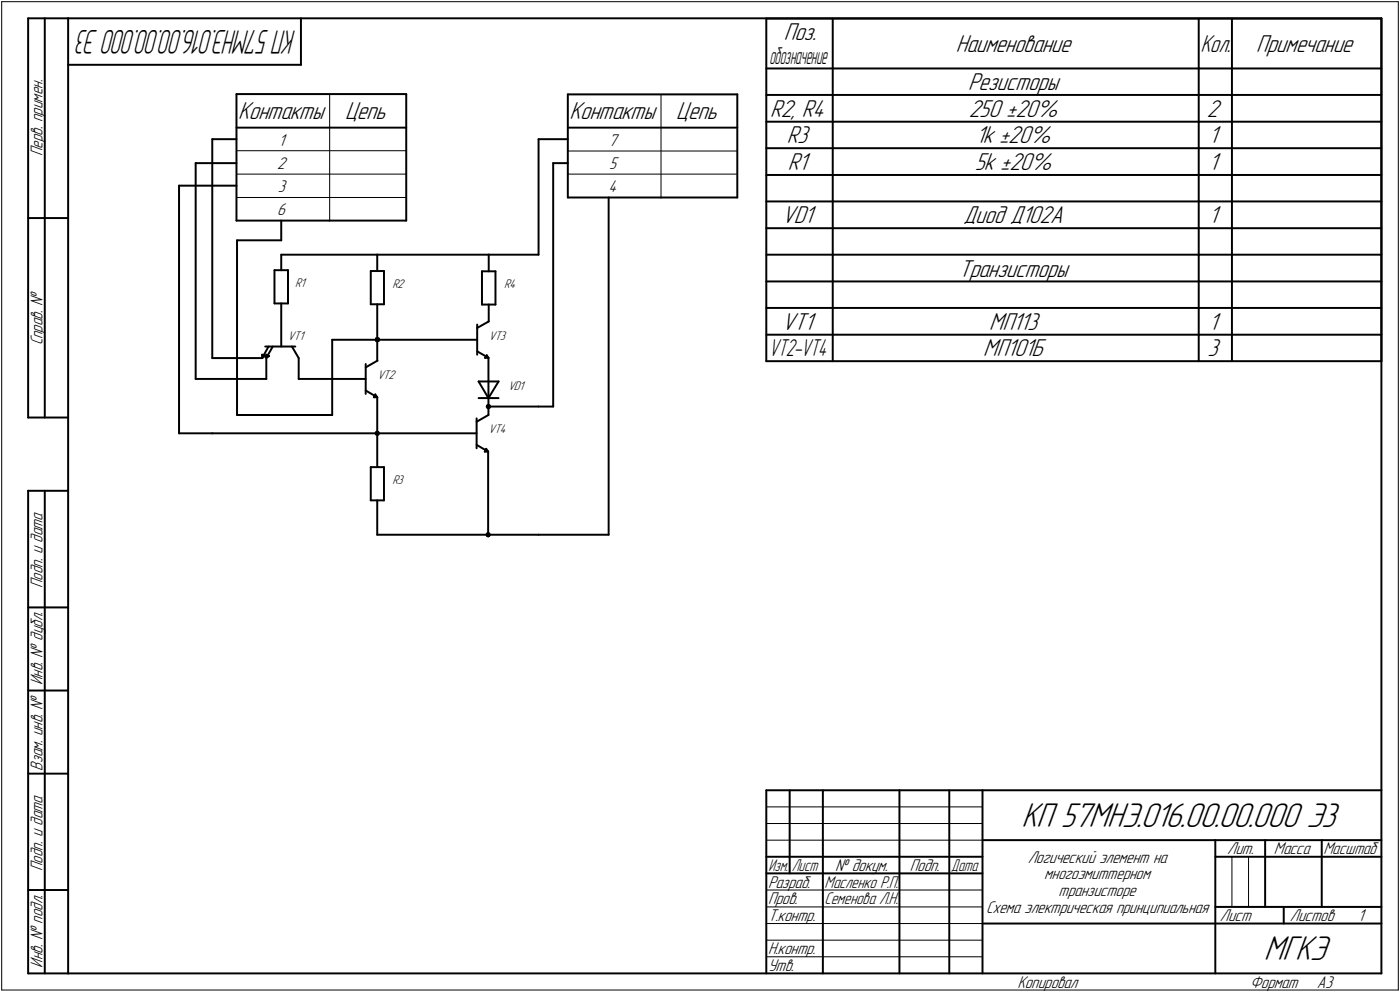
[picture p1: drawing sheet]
<svg xmlns="http://www.w3.org/2000/svg" width="421mm" height="298mm" viewBox="0 0 421 298" stroke-linecap="round" stroke-linejoin="round" font-family="sans-serif">
<g fill="none" stroke="#000" stroke-width=".59">
<path d="M8.5 5.5v120zM8.5 5.5h12zM13.5 5.5v120zM20.5 5.5v287zM20.5 5.5h395zM20.5 19.5h70zM90.5 5.5v14zM230.5 5.6h185zM230.5 5.6v102.9zM250.4 5.6v15zM360.5 5.6v15zM370.5 5.6v15z"/>
<path d="M415.5 5.6v102.9zM415.5 5.5v287zM71.1 28.3h51.1zM71.1 38.4h51.1zM71.1 28.3v38zM122.2 28.3v38zM170.8 28.4h50.9zM170.8 38.4h50.9zM170.8 28.4v31zM221.7 28.4v31zM230.5 20.6h19.9zM230.5 28.5h19.9z"/>
<path d="M230.5 36.6h19.9zM250.4 20.6h110.1zM250.4 28.5h110.1zM250.4 36.6h110.1zM250.4 20.6v7.9zM250.4 28.5v8.1zM250.4 36.6v7.9zM360.5 20.6h10zM360.5 28.5h10zM360.5 36.6h10zM360.5 20.6v7.9zM360.5 28.5v8.1z"/>
<path d="M360.5 36.6v7.9zM370.5 20.6h45zM370.5 28.5h45zM370.5 36.6h45zM370.5 20.6v7.9zM370.5 28.5v8.1zM370.5 36.6v7.9zM53.8 55.8v74.4zM53.8 55.8h17.3zM58.8 49v64.9zM58.8 49h12.3zM63.8 41.8v65.8z"/>
<path d="M63.8 41.8h7.3zM162 41.8v34.7zM162 41.8h8.8zM166.4 49v73.2zM166.4 49h4.4zM170.8 59.4h28zM183 59.4v101.3zM198.8 59.4h22.9zM230.5 44.5h19.9zM230.5 52.6h19.9zM250.4 44.5h110.1zM250.4 52.6h110.1z"/>
<path d="M250.4 44.5v8.1zM250.4 52.6v7.9zM360.5 44.5h10zM360.5 52.6h10zM360.5 44.5v8.1zM360.5 52.6v7.9zM370.5 44.5h45zM370.5 52.6h45zM370.5 44.5v8.1zM370.5 52.6v7.9zM8.5 65.5h12zM71.1 66.3h28z"/>
<path d="M71.3 72.2v52.5zM71.3 72.2h13.3zM84.6 76.5v4.7zM84.6 76.5h28.9zM84.6 66.3v5.9zM99.1 66.3h23.1zM113.5 76.5v4.9zM113.5 76.5h33.5zM147 76.5v5zM147 76.5h15zM230.5 60.5h19.9zM230.5 68.6h19.9z"/>
<path d="M230.5 76.5h19.9zM250.4 60.5h110.1zM250.4 68.6h110.1zM250.4 76.5h110.1zM250.4 60.5v8.1zM250.4 68.6v7.9zM250.4 76.5v8.1zM360.5 60.5h10zM360.5 68.6h10zM360.5 76.5h10zM360.5 60.5v8.1zM360.5 68.6v7.9z"/>
<path d="M360.5 76.5v8.1zM370.5 60.5h45zM370.5 68.6h45zM370.5 76.5h45zM370.5 60.5v8.1zM370.5 68.6v7.9zM370.5 76.5v8.1zM82.5 81.2h4.1zM82.5 91.2h4.1zM82.5 81.2v10zM84.6 91.2v12.9zM86.6 81.2v10z"/>
<path d="M111.5 81.4h4zM111.5 91.4h4zM111.5 81.4v10zM113.5 91.4v17zM115.5 81.4v10zM143.5 97.5v9.1zM143.5 98.6l3.5-2zM144.9 81.5h4.1zM144.9 91.5h4.1zM144.9 81.5v10zM147 91.5v5.1zM149 81.5v10z"/>
<path d="M230.5 84.6h19.9zM230.5 92.5h19.9zM250.4 84.6h110.1zM250.4 92.5h110.1zM250.4 84.6v7.9zM250.4 92.5v8.1zM360.5 84.6h10zM360.5 92.5h10zM360.5 84.6v7.9zM360.5 92.5v8.1zM370.5 84.6h45zM370.5 92.5h45z"/>
<path d="M370.5 84.6v7.9zM370.5 92.5v8.1zM58.8 113.9h21.3zM63.8 107.6h15zM78.8 107.6l.9-.6zM78.8 106.6v1zM78.8 106.6l.9 .4zM79.8 104.1h9zM80.1 107.5l.8-.5zM80.1 106.6v.9zM80.1 106.6l.8 .4zM80.1 107.5v6.4z"/>
<path d="M80.8 104.1l-2 3.5zM82 104.1l-1.9 3.4zM87.8 104.1l2 3.5zM89.8 113.9h20.2zM89.8 107.6v6.3zM99.9 102.1h13.6zM99.9 102.1v11.8zM99.9 113.9v10.8zM110 109.4v9zM110 110.4l3.5-2zM110 117.3l3.5 2.1zM112.4 119.4h1.1z"/>
<path d="M112.9 118.5l.6 .9zM112.9 118.5l-.5 .9zM113 102.1l.1 .3zM113.1 101.7l.4-.1zM113.1 101.7l-.1 .4zM113.1 102.4l.4 .2zM113.5 102.1h30zM113.5 119.4v21zM113.5 101.6l.4 .1zM113.5 102.6l.4-.2zM113.9 101.7l.1 .4zM114 102.1l-.1 .3z"/>
<path d="M143.5 105.6l3.4 1.9zM143.9 114.6h6zM143.9 114.6l3 5zM143.9 119.6h6zM145.9 107.5h1zM146.4 106.8l.5 .7zM146.4 106.8l-.5 .7zM146.9 107.5v12.1zM146.9 119.6v5.1zM149.9 114.6l-3 5zM230.5 108.5h185zM230.5 100.6h19.9z"/>
<path d="M250.4 100.6h110.1zM250.4 100.6v7.9zM360.5 100.6h10zM360.5 100.6v7.9zM370.5 100.6h45zM370.5 100.6v7.9zM8.5 125.5h12zM53.8 130.2h10zM63.8 130.2h49.7zM71.3 124.7h28.6zM112.9 130.2l.2 .4zM113.1 129.9l.4-.2z"/>
<path d="M113.1 129.9l-.2 .3zM113.1 130.6l.4 .1zM113.5 130.2h29.8zM113.5 129.7l.3 .2zM113.5 130.7l.3-.1zM113.8 129.9l.2 .3zM114 130.2l-.2 .4zM143.3 125.7v9zM143.3 126.7l3.6-2zM143.3 133.7l3.5 2zM145.8 135.7h1zM146.2 134.9l.6 .8z"/>
<path d="M146.2 134.9l-.4 .8zM146.4 122.2l.2 .3zM146.6 121.8l.3-.1zM146.6 121.8l-.2 .4zM146.6 122.5l.3 .2zM146.8 135.7v25zM146.9 122.2h15.1zM146.9 121.7l.3 .1zM146.9 122.7l.3-.2zM147.2 121.8l.2 .4zM147.4 122.2l-.2 .3zM162 122.2h4.4z"/>
<path d="M8.5 147.5v145zM8.5 147.5h12zM13.5 147.5v145zM111.5 140.4h4zM111.5 150.4h4zM111.5 140.4v10zM113.5 150.4v10.3zM115.5 140.4v10zM113.5 160.7h33.3zM146.3 160.7l.2 .3zM146.5 160.4l.3-.2zM146.5 160.4l-.2 .3z"/>
<path d="M146.5 161l.3 .2zM146.8 160.7h15.2zM146.8 160.2l.4 .2zM146.8 161.2l.4-.2zM147.2 160.4l.1 .3zM147.3 160.7l-.1 .3zM162 160.7h21zM8.5 182.5h12zM8.5 207.5h12zM8.5 232.5h12zM230.5 237.5h185zM230.5 237.5v55z"/>
<path d="M237.5 237.5v25zM247.5 237.5v55zM270.5 237.5v55zM285.5 237.5v55zM295.5 237.5v55zM230.5 257.5h65zM295.5 252.5h120zM365.5 252.5v40zM365.5 257.5h15zM380.5 252.5v20zM380.5 257.5h35zM397.5 252.5v20z"/>
<path d="M8.5 267.5h12zM230.5 262.5h65zM295.5 277.5h70zM365.5 277.5h50zM365.5 272.5h50zM386.1 272.5v5zM8.5 292.5h12zM20.5 292.5h395z"/>
</g>
<g fill="none" stroke="#000" stroke-width=".3">
<path d="M.5 .5v297zM.5 .5h420zM420.5 .5v297zM99.1 28.3v38zM198.8 28.4v31zM71.1 45.3h51.1zM71.1 52.3h51.1zM71.1 59.4h28zM99.1 59.4h23.1zM170.8 45.4h50.9zM170.8 52.3h50.9zM230.5 247.5h65z"/>
<path d="M230.5 252.5h65zM230.5 242.5h65zM370.5 257.5v15zM375.5 257.5v15zM230.5 267.5h65zM230.5 272.5h65zM230.5 277.5h65zM.5 297.5h420zM230.5 282.5h65zM230.5 287.5h65z"/>
</g>
<g fill="#fff" stroke="#fff" stroke-width=".3">
<path d="M86.6 99.3h5.3zM86.6 99.4h5.3zM86.6 99.5h5.3zM86.6 99.6h5.3zM86.6 99.7h5.3zM86.6 99.7h5.3zM86.6 99.8h5.3zM86.6 99.9h5.3zM86.6 100h5.3zM86.6 100.1h5.3zM86.6 100.2h5.3zM86.6 100.2h5.3zM86.6 100.3h5.3zM86.6 100.4h5.3zM86.6 100.5h5.3zM86.6 100.6h5.3zM86.6 100.7h5.3zM86.6 100.8h5.3zM86.6 100.8h5.3zM86.6 100.9h5.3zM86.6 101h5.3zM86.6 101.1h5.3zM86.6 101.2h5.3zM86.6 101.3h5.3zM86.6 101.3h5.3zM86.6 101.4h5.3zM86.6 101.5h5.3zM86.6 101.6h5.3zM86.6 101.7h5.3zM86.6 101.8h5.3zM86.6 101.9h5.3zM86.6 101.9h5.3zM86.6 102h5.3zM86.6 102.1h5.3zM86.6 102.2h5.3zM86.6 102.3h5.3zM86.6 102.4h5.3zM86.6 102.4h5.3zM86.6 102.5h5.3zM86.6 102.6h5.3zM86.6 102.7h5.3zM86.6 102.8h5.3z"/>
<path d="M88.8 83.4h3.6zM88.8 83.5h3.6zM88.8 83.6h3.6zM88.8 83.7h3.6zM88.8 83.7h3.6zM88.8 83.8h3.6zM88.8 83.9h3.6zM88.8 84h3.6zM88.8 84.1h3.6zM88.8 84.2h3.6zM88.8 84.2h3.6zM88.8 84.3h3.6zM88.8 84.4h3.6zM88.8 84.5h3.6zM88.8 84.6h3.6zM88.8 84.7h3.6zM88.8 84.8h3.6zM88.8 84.8h3.6zM88.8 84.9h3.6zM88.8 85h3.6zM88.8 85.1h3.6zM88.8 85.2h3.6zM88.8 85.3h3.6zM88.8 85.3h3.6zM88.8 85.4h3.6zM88.8 85.5h3.6zM88.8 85.6h3.6zM88.8 85.7h3.6zM88.8 85.8h3.6zM88.8 85.9h3.6zM88.8 85.9h3.6zM88.8 86h3.6zM88.8 86.1h3.6zM88.8 86.2h3.6zM88.8 86.3h3.6zM88.8 86.4h3.6zM88.8 86.4h3.6zM88.8 86.5h3.6zM88.8 86.6h3.6zM88.8 86.7h3.6zM88.8 86.8h3.6zM88.8 86.9h3.6z"/>
<path d="M118 83.7h4.1zM118 83.7h4.1zM118 83.8h4.1zM118 83.9h4.1zM118 84h4.1zM118 84.1h4.1zM118 84.2h4.1zM118 84.2h4.1zM118 84.3h4.1zM118 84.4h4.1zM118 84.5h4.1zM118 84.6h4.1zM118 84.7h4.1zM118 84.8h4.1zM118 84.8h4.1zM118 84.9h4.1zM118 85h4.1zM118 85.1h4.1zM118 85.2h4.1zM118 85.3h4.1zM118 85.3h4.1zM118 85.4h4.1zM118 85.5h4.1zM118 85.6h4.1zM118 85.7h4.1zM118 85.8h4.1zM118 85.9h4.1zM118 85.9h4.1zM118 86h4.1zM118 86.1h4.1zM118 86.2h4.1zM118 86.3h4.1zM118 86.4h4.1zM118 86.4h4.1zM118 86.5h4.1zM118 86.6h4.1zM118 86.7h4.1zM118 86.8h4.1zM118 86.9h4.1zM118 87h4.1zM118 87h4.1zM118 87.1h4.1z"/>
<path d="M151.6 83.7h4.2zM151.6 83.8h4.2zM151.6 83.9h4.2zM151.6 84h4.2zM151.6 84.1h4.2zM151.6 84.2h4.2zM151.6 84.2h4.2zM151.6 84.3h4.2zM151.6 84.4h4.2zM151.6 84.5h4.2zM151.6 84.6h4.2zM151.6 84.7h4.2zM151.6 84.8h4.2zM151.6 84.8h4.2zM151.6 84.9h4.2zM151.6 85h4.2zM151.6 85.1h4.2zM151.6 85.2h4.2zM151.6 85.3h4.2zM151.6 85.3h4.2zM151.6 85.4h4.2zM151.6 85.5h4.2zM151.6 85.6h4.2zM151.6 85.7h4.2zM151.6 85.8h4.2zM151.6 85.9h4.2zM151.6 85.9h4.2zM151.6 86h4.2zM151.6 86.1h4.2zM151.6 86.2h4.2zM151.6 86.3h4.2zM151.6 86.4h4.2zM151.6 86.4h4.2zM151.6 86.5h4.2zM151.6 86.6h4.2zM151.6 86.7h4.2zM151.6 86.8h4.2zM151.6 86.9h4.2zM151.6 87h4.2zM151.6 87h4.2zM151.6 87.1h4.2zM151.6 87.2h4.2z"/>
<path d="M118 142.6h3.9zM118 142.7h3.9zM118 142.7h3.9zM118 142.8h3.9zM118 142.9h3.9zM118 143h3.9zM118 143.1h3.9zM118 143.2h3.9zM118 143.3h3.9zM118 143.3h3.9zM118 143.4h3.9zM118 143.5h3.9zM118 143.6h3.9zM118 143.7h3.9zM118 143.8h3.9zM118 143.8h3.9zM118 143.9h3.9zM118 144h3.9zM118 144.1h3.9zM118 144.2h3.9zM118 144.3h3.9zM118 144.4h3.9zM118 144.4h3.9zM118 144.5h3.9zM118 144.6h3.9zM118 144.7h3.9zM118 144.8h3.9zM118 144.9h3.9zM118 144.9h3.9zM118 145h3.9zM118 145.1h3.9zM118 145.2h3.9zM118 145.3h3.9zM118 145.4h3.9zM118 145.5h3.9zM118 145.5h3.9zM118 145.6h3.9zM118 145.7h3.9zM118 145.8h3.9zM118 145.9h3.9zM118 146h3.9zM118 146h3.9z"/>
<path d="M113.5 111.1h5.9zM113.5 111.2h5.9zM113.5 111.3h5.9zM113.5 111.3h5.9zM113.5 111.4h5.9zM113.5 111.5h5.9zM113.5 111.6h5.9zM113.5 111.7h5.9zM113.5 111.8h5.9zM113.5 111.8h5.9zM113.5 111.9h5.9zM113.5 112h5.9zM113.5 112.1h5.9zM113.5 112.2h5.9zM113.5 112.3h5.9zM113.5 112.4h5.9zM113.5 112.4h5.9zM113.5 112.5h5.9zM113.5 112.6h5.9zM113.5 112.7h5.9zM113.5 112.8h5.9zM113.5 112.9h5.9zM113.5 112.9h5.9zM113.5 113h5.9zM113.5 113.1h5.9zM113.5 113.2h5.9zM113.5 113.3h5.9zM113.5 113.4h5.9zM113.5 113.5h5.9zM113.5 113.5h5.9zM113.5 113.6h5.9zM113.5 113.7h5.9zM113.5 113.8h5.9zM113.5 113.9h5.9zM113.5 114h5.9zM113.5 114h5.9zM113.5 114.1h5.9zM113.5 114.2h5.9zM113.5 114.3h5.9zM113.5 114.4h5.9zM113.5 114.5h5.9zM113.5 114.6h5.9z"/>
<path d="M147 99.3h5.7zM147 99.4h5.7zM147 99.5h5.7zM147 99.6h5.7zM147 99.7h5.7zM147 99.7h5.7zM147 99.8h5.7zM147 99.9h5.7zM147 100h5.7zM147 100.1h5.7zM147 100.2h5.7zM147 100.2h5.7zM147 100.3h5.7zM147 100.4h5.7zM147 100.5h5.7zM147 100.6h5.7zM147 100.7h5.7zM147 100.8h5.7zM147 100.8h5.7zM147 100.9h5.7zM147 101h5.7zM147 101.1h5.7zM147 101.2h5.7zM147 101.3h5.7zM147 101.3h5.7zM147 101.4h5.7zM147 101.5h5.7zM147 101.6h5.7zM147 101.7h5.7zM147 101.8h5.7zM147 101.9h5.7zM147 101.9h5.7zM147 102h5.7zM147 102.1h5.7zM147 102.2h5.7zM147 102.3h5.7zM147 102.4h5.7zM147 102.4h5.7zM147 102.5h5.7zM147 102.6h5.7zM147 102.7h5.7zM147 102.8h5.7z"/>
<path d="M146.9 127.4h5.9zM146.9 127.5h5.9zM146.9 127.6h5.9zM146.9 127.7h5.9zM146.9 127.8h5.9zM146.9 127.8h5.9zM146.9 127.9h5.9zM146.9 128h5.9zM146.9 128.1h5.9zM146.9 128.2h5.9zM146.9 128.3h5.9zM146.9 128.4h5.9zM146.9 128.4h5.9zM146.9 128.5h5.9zM146.9 128.6h5.9zM146.9 128.7h5.9zM146.9 128.8h5.9zM146.9 128.9h5.9zM146.9 128.9h5.9zM146.9 129h5.9zM146.9 129.1h5.9zM146.9 129.2h5.9zM146.9 129.3h5.9zM146.9 129.4h5.9zM146.9 129.5h5.9zM146.9 129.5h5.9zM146.9 129.6h5.9zM146.9 129.7h5.9zM146.9 129.8h5.9zM146.9 129.9h5.9zM146.9 130h5.9zM146.9 130h5.9zM146.9 130.1h5.9zM146.9 130.2h5.9zM146.9 130.3h5.9zM146.9 130.4h5.9zM146.9 130.5h5.9zM146.9 130.6h5.9zM146.9 130.6h5.9zM146.9 130.7h5.9zM146.9 130.8h5.9zM146.9 130.9h5.9z"/>
<path d="M152.8 114.3h5.4zM152.8 114.4h5.4zM152.8 114.5h5.4zM152.8 114.6h5.4zM152.8 114.6h5.4zM152.8 114.7h5.4zM152.8 114.8h5.4zM152.8 114.9h5.4zM152.8 115h5.4zM152.8 115.1h5.4zM152.8 115.1h5.4zM152.8 115.2h5.4zM152.8 115.3h5.4zM152.8 115.4h5.4zM152.8 115.5h5.4zM152.8 115.6h5.4zM152.8 115.7h5.4zM152.8 115.7h5.4zM152.8 115.8h5.4zM152.8 115.9h5.4zM152.8 116h5.4zM152.8 116.1h5.4zM152.8 116.2h5.4zM152.8 116.2h5.4zM152.8 116.3h5.4zM152.8 116.4h5.4zM152.8 116.5h5.4zM152.8 116.6h5.4zM152.8 116.7h5.4zM152.8 116.8h5.4zM152.8 116.8h5.4zM152.8 116.9h5.4zM152.8 117h5.4zM152.8 117.1h5.4zM152.8 117.2h5.4zM152.8 117.3h5.4zM152.8 117.3h5.4zM152.8 117.4h5.4zM152.8 117.5h5.4zM152.8 117.6h5.4zM152.8 117.7h5.4zM152.8 117.8h5.4z"/>
</g>
<g font-size="10.9">
<text x="307.2" y="248.5">КП 57МНЭ.016.00.00.000 Э3</text>
<text x="380.1" y="288.5">МГКЭ</text>
</g>
<text font-size="10.6" x="89.1" y="9" transform="rotate(-180 89.1 9)">КП 57МНЭ.016.00.00.000 Э3</text>
<g font-size="7.8">
<text x="235.7" y="12">Поз.</text>
<text x="287.5" y="15.6">Наименование</text>
<text x="377.8" y="15.6">Примечание</text>
<text x="291.1" y="27.1">Резисторы</text>
<text x="71.7" y="35.9">Контакты</text>
<text x="103.8" y="35.9">Цепь</text>
<text x="171.3" y="35.9">Контакты</text>
<text x="203.4" y="35.9">Цепь</text>
<text x="231.6" y="35.1">R2, R4</text>
<text x="291.3" y="35.1">250 ±20%</text>
<text x="363" y="35.1">2</text>
<text x="236.6" y="43.1">R3</text>
<text x="293.5" y="43.1">1k ±20%</text>
<text x="363.5" y="43.1">1</text>
<text x="236.9" y="51.1">R1</text>
<text x="293.1" y="51.1">5k ±20%</text>
<text x="363.5" y="51.1">1</text>
<text x="235.1" y="67.1">VD1</text>
<text x="289.8" y="67.1">Диод Д102А</text>
<text x="363.5" y="67.1">1</text>
<text x="288.4" y="83.1">Транзисторы</text>
<text x="235.1" y="99.1">VT1</text>
<text x="297.5" y="99.1">МП113</text>
<text x="363.5" y="99.1">1</text>
<text x="295.7" y="107.1">МП101Б</text>
<text x="363.2" y="107.1">3</text>
</g>
<text font-size="7.7" x="361.1" y="15.6">Кол.</text>
<text font-size="7.6" x="231.2" y="107.1">VT2-VT4</text>
<text font-size="7.5" x="231.4" y="19.2">обозначение</text>
<g font-size="5.4">
<text x="12.8" y="46.9" transform="rotate(-90 12.8 46.9)">Перв. примен.</text>
<text x="83.8" y="43.7">1</text>
<text x="183" y="43.8">7</text>
<text x="83.4" y="50.7">2</text>
<text x="183.2" y="50.8">5</text>
<text x="83.5" y="57.7">3</text>
<text x="183" y="57.8">4</text>
<text x="83.4" y="64.7">6</text>
<text x="12.8" y="103.8" transform="rotate(-90 12.8 103.8)">Справ. №</text>
<text x="12.8" y="176.7" transform="rotate(-90 12.8 176.7)">Подп. и дата</text>
<text x="12.8" y="205.8" transform="rotate(-90 12.8 205.8)">Инв. № дубл.</text>
<text x="12.8" y="231.6" transform="rotate(-90 12.8 231.6)">Взам. инв. №</text>
<text x="369.1" y="256.8">Лит.</text>
<text x="383.1" y="256.8">Масса</text>
<text x="398" y="256.8">Масштаб</text>
<text x="12.8" y="261.7" transform="rotate(-90 12.8 261.7)">Подп. и дата</text>
<text x="251.2" y="261.8">№ докум.</text>
<text x="273.6" y="261.8">Подп.</text>
<text x="309.1" y="259.3">Логический элемент на</text>
<text x="231" y="266.8">Разраб.</text>
<text x="248" y="266.8">Масленко Р.П.</text>
<text x="314" y="264.3">многоэмиттерном</text>
<text x="318.4" y="269.3">транзисторе</text>
<text x="231" y="271.8">Пров.</text>
<text x="248" y="271.8">Семенова Л.Н.</text>
<text x="296.6" y="274.3">Схема электрическая принципиальная</text>
<text x="231" y="276.8">Т.контр.</text>
<text x="366.9" y="276.8">Лист</text>
<text x="387.9" y="276.8">Листов</text>
<text x="408.4" y="276.8">1</text>
<text x="231" y="286.8">Н.контр.</text>
<text x="12.8" y="290.8" transform="rotate(-90 12.8 290.8)">Инв. № подл.</text>
<text x="231" y="291.8">Утв.</text>
<text x="306" y="296.8">Копировал</text>
<text x="376" y="296.8">Формат</text>
<text x="396" y="296.8">A3</text>
</g>
<g font-size="5.3">
<text x="231.1" y="261.8">Изм.</text>
<text x="238.1" y="261.8">Лист</text>
<text x="286.1" y="261.8">Дата</text>
</g>
<g font-size="4">
<text x="88.8" y="86.2">R1</text>
<text x="118" y="86.4">R2</text>
<text x="151.7" y="86.6">R4</text>
<text x="86.6" y="102.1">VT1</text>
<text x="147" y="102.1">VT3</text>
<text x="113.5" y="113.9">VT2</text>
<text x="152.8" y="117.1">VD1</text>
<text x="146.9" y="130.2">VT4</text>
<text x="118" y="145.3">R3</text>
</g>
</svg>
